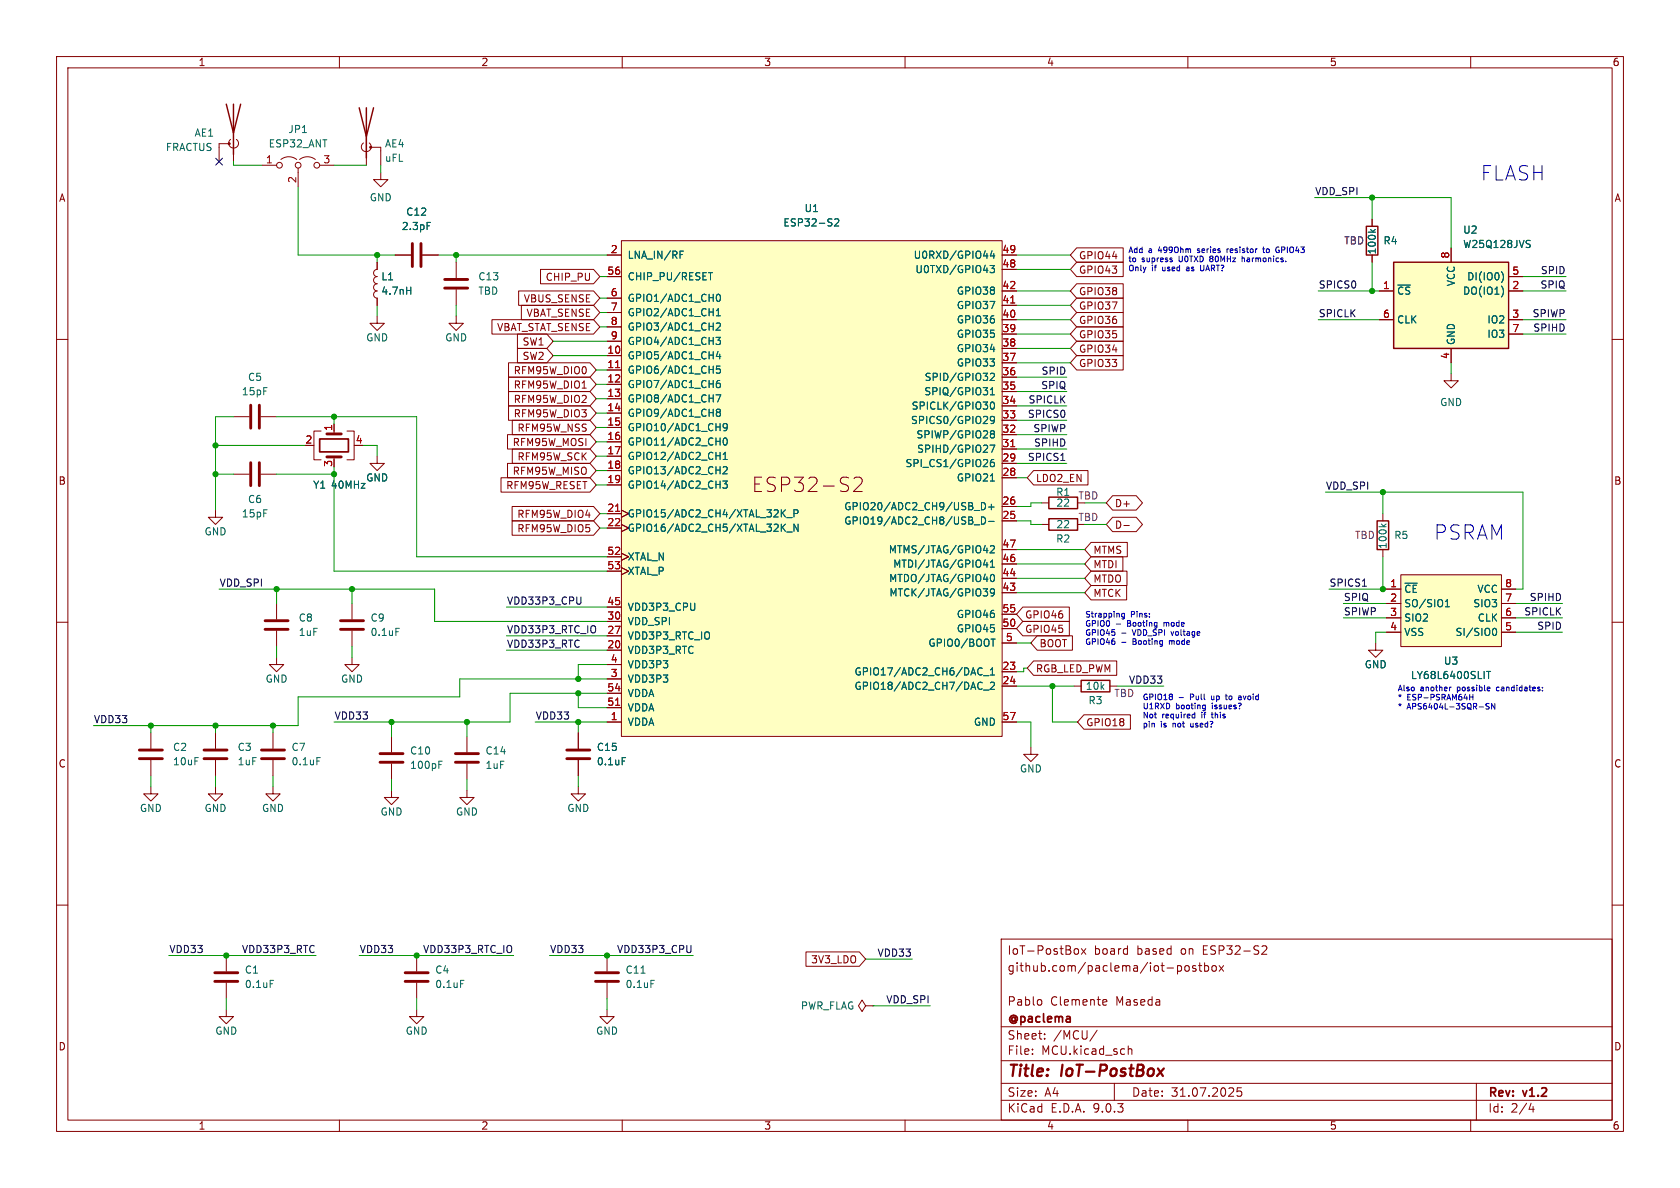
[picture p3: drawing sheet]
<svg xmlns="http://www.w3.org/2000/svg" width="297mm" height="210mm" viewBox="0 0 297 210" stroke-linecap="round" stroke-linejoin="round" font-family="sans-serif">
<g fill="none" stroke="#840000" stroke-width=".18">
<path d="M10 10h277v190h-277zM12 12h273v186h-273zM60 10v2M110 10v2M160 10v2M210 10v2M260 10v2M40.5 25.4h-1.8v3.2M40.8 24.6a.85 .85 0 0 0-.2 1.3 .85 .85 0 0 0 1.3 0 .85 .85 0 0 0-.1-1.3M41.3 23.5v5.1M46.4 29.2h2.5M49.7 28.2a2.26 2.26 0 0 1 2.8 0"/>
<path d="M52.7 29.7v3.3M53 28.2a2.26 2.26 0 0 1 2.8 0M56.5 29.2h2.6M64.3 25.3a.85 .85 0 0 0-.2 1.2 .85 .85 0 0 0 1.3 0 .85 .85 0 0 0-.1-1.2M64.8 24.1v5.1M65.5 26h1.8v3.2M67.3 30.5v1.3h1.3l-1.3 1.2-1.3-1.2h1.3M66.7 46.4v1.2a.64 .64 0 0 0-.7 .7 .64 .64 0 0 0 .7 .6 .64 .64 0 0 0-.7 .6 .64 .64 0 0 0 .7 .7 .64 .64 0 0 0-.7 .6 .64 .64 0 0 0 .7 .6 .64 .64 0 0 0-.7 .7 .64 .64 0 0 0 .7 .6v1.3M69.8 45.1h2.8M74.7 45.1h2.8M80.6 55.9v1.3h1.3l-1.3 1.2-1.2-1.2h1.2M80.6 46.4v2.7"/>
<path d="M80.6 51.2v2.8M10 60h2M285 60h2M38.1 90.2v1.2h1.3l-1.3 1.3-1.3-1.3h1.3M41.3 83.8h2.8M46.1 83.8h2.8M66.7 80.6v1.3h1.2l-1.2 1.3-1.3-1.3h1.3M184.1 92.7h1.3M10 110h2M48.9 106.7v2.8M48.9 111.5v2.8M62.2 116.2v1.3h1.3l-1.3 1.2-1.2-1.2h1.2"/>
<path d="M62.2 106.7v2.8M62.2 111.5v2.8M285 110h2M26.7 139.1v1.2h1.2l-1.2 1.3-1.3-1.3h1.3M26.7 129.5v2.8M26.7 134.4v2.8M38.1 139.1v1.2h1.3l-1.3 1.3-1.3-1.3h1.3M48.3 129.5v2.8M48.3 134.4v2.8M82.5 139.7v1.3h1.3l-1.3 1.2-1.2-1.2h1.2M82.5 130.2v2.8M82.5 135v2.8"/>
<path d="M102.2 139.1v1.2h1.3l-1.3 1.3-1.2-1.3h1.2M102.2 129.5v2.8M102.2 134.4v2.8M10 160h2M177 166h108v32h-108zM183.9 176.7l.3 .3v.4l-.3 .3M190.2 167.7l.3 .1 .2 .2-.1 .6-.4 .1M191.2 167.7l.8 1M192 167.7l-.8 1M195.2 176.7l.4 .1 .1 .3-.7 .1M195.6 177.6l-.4 .1M208.2 170.8l.4-.1 .3 .3v.4l-.2 .2h-.5"/>
<path d="M209.6 170.8l.4-.1 .2 .3v.4l-.2 .3-.4-.1-.1-.2v-.4zM211.4 170.8l-.4-.1-.2 .2 .1 .2 .5 .2v.3h-.6M211.9 170.7h.6M212.1 170.2v1.3l.4 .2M213 170.8l.4-.1 .3 .3v.4l-.2 .2h-.5M213 170.2v1.5M214.4 170.8l.3-.1 .3 .3v.4l-.3 .3-.3-.1-.2-.2v-.4zM215.5 170.7l.8 1M216.3 170.7l-.8 1M223.2 167.3l.5-.1 .2 .1 .1 .3-1 1.1h1M285 160h2M60 198v2"/>
<path d="M110 198v2M160 198v2M177 194.5h108M177 191.5h108M177 187.5h108M177 181.5h108M182.5 186.3v.1M182.5 185.5v.1M184.7 183.6v.1M184.7 182.8v.1M194 182.1l-1.3 2M197 191.5v3"/>
<path d="M199.5 184.9v1.5M199.5 185.5l.2-.1 .3 .1 .1 .9M210 198v2M219.5 192.3h-.8v.7l.2-.1h.5l.1 .3v.5l-.3 .1-.5-.1M260 198v2M261 191.5v6.5M270.7 195l-.4 1.1h.9M271 195.6v1"/>
<circle cx="49.4" cy="29.2" r=".51"/>
<circle cx="52.7" cy="29.2" r=".51"/>
<circle cx="56" cy="29.2" r=".51"/>
</g>
<path d="M204.7 188.9l.9 1.3M205.8 188.9l-1.3 1.3" fill="none" stroke="#840000" stroke-width=".4"/>
<path d="M75.5 39.3h.6M71.9 51.3h.7M72.6 50.7v1.3M70 111.1h.6M56 133.9h.6M110 133.9h.6" fill="none" stroke="#006464" stroke-width=".18"/>
<path d="M40 18.4l1.3 5.1 1.2-5.1M41.3 18.4v8.9M63.5 19.1l1.3 5 1.2-5M64.8 19.1v8.8M185.4 91.7h5.1v2h-5.1z" fill="none" stroke="#840000" stroke-width=".25"/>
<g fill="#840000" stroke="#840000" stroke-width=".18">
<circle cx="40.5" cy="25.4" r=".18"/>
<circle cx="65.5" cy="26" r=".18"/>
</g>
<g fill="none" stroke="#840000" stroke-width=".51">
<path d="M72.9 43.1v4M74.4 43.1v4M78.6 49.4h4.1M78.6 50.9h4.1M44.3 81.8v4.1M45.8 81.8v4.1M46.9 109.7h4M46.9 111.3h4M60.2 109.7h4.1M60.2 111.3h4.1M24.6 132.6h4.1M24.6 134.1h4.1"/>
<path d="M46.2 132.6h4.1M46.2 134.1h4.1M80.5 133.2h4.1M80.5 134.7h4.1M100.2 132.6h4.1M100.2 134.1h4.1"/>
</g>
<path d="M246.4 46.4h20.3v15.2h-20.3z" fill="#ffffc2"/>
<path d="M241.6 40h2v5.1h-2zM246.4 46.4h20.3v15.2h-20.3zM243.5 92.1h2v5.1h-2z" fill="none" stroke="#840000" stroke-width=".25"/>
<g fill="none" stroke="#840000" stroke-width=".18">
<path d="M242.6 38.7v1.3M66.7 55.9v1.3h1.2l-1.2 1.2-1.3-1.2h1.3M242.6 45.1v1.3M243.8 51.4h2.6M243.8 56.5h2.6M256.5 43.8v2.6M266.7 51.4h2.5M266.7 56.5h2.5M266.7 48.9h2.5M266.7 59.1h2.5M256.5 66v1.3h1.3l-1.3 1.3-1.2-1.3h1.2M256.5 61.6v2.5"/>
<path d="M244.5 90.8v1.3M244.5 97.2v1.2M48.9 116.2v1.3h1.3l-1.3 1.2-1.3-1.2h1.3M243.2 113.7v1.2h1.3l-1.3 1.3-1.3-1.3h1.3M38.1 129.5v2.8M38.1 134.4v2.8M48.3 139.1v1.2h1.2l-1.2 1.3-1.3-1.3h1.3M69.2 139.7v1.3h1.3l-1.3 1.2-1.3-1.2h1.3M73.7 178.4v1.3h1.2l-1.2 1.3-1.3-1.3h1.3"/>
</g>
<path d="M242.3 40.6l.5 .4M243.1 40.6l-.4 .3M265.5 48.1a1.49 1.49 0 0 1 0 1.8M265.7 51.1v.9M270 42.5l.5 .1M270.3 43.2l.2 .2-.2 .4M244.2 92.6l.5 .5M245.1 92.6l-.5 .4" fill="none" stroke="#006464" stroke-width=".18"/>
<path d="M36.1 132.6h4M36.1 134.1h4" fill="none" stroke="#840000" stroke-width=".51"/>
<path d="M109.9 42.5h67.3v87.7h-67.3z" fill="#ffffc2"/>
<g fill="none" stroke="#840000" stroke-width=".18">
<path d="M107.3 45.1h2.6M107.3 48.9h2.6M107.3 52.7h2.6M107.3 55.2h2.6M107.3 57.8h2.6M109.9 42.5h67.3v87.7h-67.3zM177.2 45.1h2.5M177.2 47.6h2.5M177.2 51.4h2.5M177.2 54h2.5M177.2 56.5h2.5M177.2 59.1h2.5"/>
<path d="M41.3 73.7h2.8M46.1 73.7h2.8M55.2 78.7h.3M56.8 76.2h-1.3v5.1h1.3M59.1 74.9v1.3M61.3 76.2h1.3v5.1h-1.3M107.3 60.3h2.6M107.3 62.9h2.6M107.3 65.4h2.6M107.3 67.9h2.6M107.3 70.5h2.6M107.3 73h2.6"/>
<path d="M107.3 75.6h2.6M107.3 78.1h2.6M177.2 61.6h2.5M177.2 64.1h2.5M177.2 66.7h2.5M177.2 69.2h2.5M177.2 71.8h2.5M177.2 74.3h2.5M177.2 76.8h2.5M177.2 79.4h2.5M59.1 80.8v.5M107.3 80.6h2.6"/>
<path d="M107.3 83.2h2.6M107.3 85.7h2.6M107.3 90.8h2.6M107.3 93.3h2.6M107.3 98.4h2.6M109.9 90.2l1.2 .6-1.2 .6M109.9 92.7l1.2 .6-1.2 .7M109.9 97.8l1.2 .6-1.2 .7M151 84.6l.3-.2h.6a.69 .69 0 0 1 .4 1l-1.4 1.5h1.5M177.2 81.9h2.5M177.2 84.5h2.5M177.2 89.5h2.5"/>
<path d="M177.2 92.1h2.5M177.2 97.2h2.5M177.2 99.7h2.5M107.3 101h2.6M107.3 107.3h2.6M107.3 109.9h2.6M107.3 112.4h2.6M107.3 114.9h2.6M107.3 117.5h2.6M109.9 100.3l1.2 .7-1.2 .6M177.2 102.2h2.5M177.2 104.8h2.5"/>
<path d="M177.2 108.6h2.5M177.2 111.1h2.5M177.2 113.7h2.5M177.2 118.7h2.5M69.2 130.2v2.8M69.2 135v2.8M107.3 120h2.6M107.3 122.6h2.6M107.3 125.1h2.6M107.3 127.6h2.6M177.2 127.6h2.5M177.2 121.3h2.5"/>
<path d="M182.2 132.1v1.3h1.3l-1.3 1.2-1.2-1.2h1.2M73.7 168.9v2.8M73.7 173.7v2.8M107.3 178.4v1.3h1.3l-1.3 1.3-1.3-1.3h1.3M107.3 168.9v2.8M107.3 173.7v2.8M153 177.8l-.6-1-.6 1 .6 1 .6-1h1.3M154.3 177.8h.1"/>
</g>
<g fill="none" stroke="#006464" stroke-width=".18">
<path d="M147.6 38.8l.4-.1 .3 .3-.8 .9h.8M120.2 45h.4M120.2 44.4h.6M125.2 48.2h.8M125.6 48.2v1.3M126.6 59.6h.8l-.5 .5 .4 .1v.6l-.2 .1-.5-.1M126.6 57.2l.5-.1 .3 .4-.8 .9h.8M126.6 55.8h.8M126.6 54.9l.4-.3v1.2M126.8 52.1l.1-.1a.68 .68 0 0 1 .5 .6 .68 .68 0 0 1-.5 .7 .84 .84 0 0 1-.1-1.2zM175 46.9h.8l-.4 .5 .3 .1v.6l-.1 .1-.6-.1M175.4 44.3l-.3 .9h.8"/>
<path d="M175.7 44.8v.9M126.6 69.8h.8l-.5 1.3M126.9 72.9l-.3-.3 .3-.3h.2l.3 .3-.3 .3M126.9 72.9l-.3 .2 .1 .4 .2 .1 .3-.1 .2-.1v-.3l-.3-.2M126.9 72.9h.2M126.9 62.1l-.3 .9h.8M127.2 67.3h-.3a.86 .86 0 0 0 0 1.2l.4-.1 .1-.4-.3-.3-.3 .1-.2 .2M127.2 62.6v.8M127.3 80v1.2M127.3 64.7h-.6l-.1 .6 .2-.1 .4 .1 .2 .1-.1 .5-.2 .1-.5-.1M128 77.5l.1-.1a.68 .68 0 0 1 .5 .6 .68 .68 0 0 1-.5 .7 .84 .84 0 0 1-.1-1.2zM128.6 75.4l-.3 .3-.3-.1-.2-.2 .2-.5h.3l.2 .1a.84 .84 0 0 1-.3 1.1h-.2"/>
<path d="M175 78.7h.9l-.6 1.3M175.1 66.1l.5-.1 .2 .3-.8 1h.8M175.1 69.8h.7M175.1 68.9l.3-.4v1.3M175.2 71.2l.2-.1a.68 .68 0 0 1 .4 .6 .68 .68 0 0 1-.4 .6l-.2-.1-.1-.3zM175.3 76.7l-.2-.3 .2-.3h.3l.2 .3-.2 .3M175.3 76.7l-.2 .2v.4l.2 .1h.4l.1-.2v-.3l-.2-.2M175.3 76.7h.3M175.8 74.1l-.2 .3-.4-.1-.1-.2 .1-.4 .4-.1 .1 .1a.84 .84 0 0 1-.3 1.2h-.2M126.6 80.6h.7M127.8 85h.8l-.5 .5 .4 .1v.6l-.2 .1-.5-.1M127.8 82.6l.5-.1 .3 .4-.8 .9h.8"/>
<path d="M127.8 81.2h.8M127.8 80.3l.4-.3v1.2M138.3 90.7l.6 .7M138.3 93.2l.6 .7M138.9 90.1l-.8 .7M138.9 92.7l-.8 .7M139.1 91.5h1M139.1 94h1M140.4 90.8l.6-.1 .1-.2-.1-.3-.6-.1v1.3M141.1 92.7v1.2l-.7-1.2v1.2M172.2 92.8h1M173.5 88.8a.64 .64 0 0 1 .7 .7 .64 .64 0 0 1-.7 .6z"/>
<path d="M173.5 91.4a.64 .64 0 0 1 .7 .6 .64 .64 0 0 1-.7 .7zM173.9 97.3h.8M173.9 99.9h.8M174.5 99.4v.9M174.8 89.6h.9M174.8 92.2h.9M175.1 85h.7M175.1 96.6l.5-.1 .2 .3-.8 .9h.8M175.1 99.4l.3-.4v1.3M175.3 89.1v1M175.7 81.2l-.4 .1a.86 .86 0 0 0 0 1.2l.4-.1 .1-.4-.2-.3-.4 .1-.1 .2M173.4 118.1l.2 .1"/>
<path d="M173.6 119.2l-.2 .1M173.8 104.1h.8l-.4 .5M173.9 119.4h.9M174.5 104.7v.5M175.1 118.4l.3-.3v1.2M175.1 100.3h.7M175.1 119.3h.7M175.2 101.7l.2-.2a.68 .68 0 0 1 .4 .7 .68 .68 0 0 1-.4 .6l-.2-.1-.1-.4zM175.2 113h.7M175.6 113v1.2M175.8 104.6l-.2 .3-.4-.1-.1-.2 .1-.5h.4l.1 .1a.84 .84 0 0 1-.3 1.2h-.2M77.6 135.2h.4"/>
<path d="M77.6 134.6h.6M173.9 122h.9M175.1 120.7l.5-.1 .2 .4-.8 .9h.8M81.4 173.3h.6M113.3 172h.7M115.1 173.3h.6"/>
</g>
<path d="M178.7 53.6h.7M108.8 65h.8M178.7 79h.7M108.8 90.4h.8M108.8 124.7h.8" fill="none" stroke="#a90000" stroke-width=".18"/>
<path d="M44.3 71.6v4.1M45.8 71.6v4.1M57.8 76.7h2.5M57.8 80.8h2.5M67.2 133.2h4M67.2 134.7h4M71.6 172h4.1M71.6 173.5h4.1M105.3 172h4M105.3 173.5h4" fill="none" stroke="#840000" stroke-width=".51"/>
<path d="M56.5 77.6h5.1v2.3h-5.1z" fill="none" stroke="#840000" stroke-width=".3"/>
<path d="M247.6 101.6h17.8v12.7h-17.8z" fill="#ffffc2"/>
<g fill="none" stroke="#840000" stroke-width=".18">
<path d="M242.6 38.7v1.3M66.7 46.4v1.2M66.7 52.7v1.3M69.8 45.1h2.8M74.7 45.1h2.8M87 56.5h17.9l1.1 1.3-1.1 1.3h-17.9zM91.5 59.1h5.2l1.1 1.2-1.1 1.3h-5.2zM91.7 51.4h13.2l1.1 1.3-1.1 1.3h-13.2zM92.2 54h12.7l1.1 1.2-1.1 1.3h-12.7zM95.6 47.6h9.3l1.1 1.3-1.1 1.3h-9.3zM107.3 45.1h2.6M107.3 48.9h2.6"/>
<path d="M107.3 52.7h2.6M107.3 55.2h2.6M107.3 57.8h2.6M177.2 45.1h2.5M177.2 47.6h2.5M177.2 51.4h2.5M177.2 54h2.5M177.2 56.5h2.5M177.2 59.1h2.5M190.3 52.7h8.3v2.5h-8.3l-1.1-1.2zM190.3 57.8h8.3v2.5h-8.3l-1.1-1.2zM190.3 46.4h8.3v2.5h-8.3l-1.1-1.3z"/>
<path d="M190.3 50.2h8.3v2.5h-8.3l-1.1-1.3zM190.3 43.8h8.3v2.6h-8.3l-1.1-1.3zM190.3 55.2h8.3v2.6h-8.3l-1.1-1.3zM242.6 45.1v1.3M243.8 51.4h2.6M243.8 56.5h2.6M256.5 43.8v2.6M266.7 48.9h2.5M266.7 51.4h2.5M266.7 56.5h2.5M266.7 59.1h2.5M59.1 74.9v1.3"/>
<path d="M89.7 76.8h14.6l1.1 1.3-1.1 1.3h-14.6zM89.9 69.2h14.4l1.1 1.3-1.1 1.3h-14.4zM89.9 66.7h14.4l1.1 1.2-1.1 1.3h-14.4zM89.9 71.8h14.4l1.1 1.2-1.1 1.3h-14.4zM89.9 64.1h14.4l1.1 1.3-1.1 1.3h-14.4zM90.6 79.4h13.7l1.1 1.2-1.1 1.3h-13.7zM90.6 74.3h13.7l1.1 1.3-1.1 1.2h-13.7zM91.5 61.6h5.2l1.1 1.3-1.1 1.2h-5.2zM102.9 68.6h.7M107.3 60.3h2.6M107.3 62.9h2.6M107.3 65.4h2.6"/>
<path d="M107.3 67.9h2.6M107.3 70.5h2.6M107.3 73h2.6M107.3 75.6h2.6M107.3 78.1h2.6M177.2 61.6h2.5M177.2 64.1h2.5M177.2 66.7h2.5M177.2 69.2h2.5M177.2 71.8h2.5M177.2 74.3h2.5M177.2 76.8h2.5"/>
<path d="M177.2 79.4h2.5M190.3 60.3h8.3v2.6h-8.3l-1.1-1.3zM190.3 62.9h8.3v2.5h-8.3l-1.1-1.3zM256.5 61.6v2.5M88.6 84.5h15.7l1.1 1.2-1.1 1.3h-15.7zM89.7 81.9h14.6l1.1 1.3-1.1 1.3h-14.6zM90.5 89.5h14.4l1.1 1.3-1.1 1.3h-14.4zM90.5 92.1h14.4l1.1 1.2-1.1 1.3h-14.4zM107.3 80.6h2.6M107.3 83.2h2.6M107.3 85.7h2.6M107.3 90.8h2.6"/>
<path d="M107.3 93.3h2.6M107.3 98.4h2.6M109.9 90.2l1.2 .6-1.2 .6M109.9 92.7l1.2 .6-1.2 .7M109.9 97.8l1.2 .6-1.2 .7M177.2 81.9h2.5M177.2 84.5h2.5M177.2 89.5h2.5M177.2 92.1h2.5M177.2 97.2h2.5M177.2 99.7h2.5M182.7 83.2h9.6v2.5h-9.6l-1.1-1.2z"/>
<path d="M184.1 88.9h1.3M192.9 95.9h6.4v2.5h-6.4l-1.1-1.2zM192.9 98.4h5.6v2.6h-5.6l-1.1-1.3zM196.7 91.4h4.2l1.1 1.3-1.1 1.3h-4.2l-1.1-1.3zM196.7 87.6h4.2l1.1 1.3-1.1 1.3h-4.2l-1.1-1.3zM198.7 92.9h.9M107.3 101h2.6M107.3 107.3h2.6M107.3 109.9h2.6M107.3 112.4h2.6M107.3 114.9h2.6M107.3 117.5h2.6"/>
<path d="M109.9 100.3l1.2 .7-1.2 .6M177.2 102.2h2.5M177.2 104.8h2.5M177.2 108.6h2.5M177.2 111.1h2.5M177.2 113.7h2.5M177.2 118.7h2.5M180.8 109.9h8.2v2.5h-8.2l-1.1-1.3zM180.8 107.3h8.2v2.6h-8.2l-1.1-1.3zM182.7 116.8h14.7v2.6h-14.7l-1.1-1.3zM183.4 112.4h6.2v2.5h-6.2l-1.2-1.2zM192.9 103.5h6.3v2.5h-6.3l-1.1-1.2z"/>
<path d="M192.9 101h6.3v2.5h-6.3l-1.1-1.3zM245.1 104.1h2.5M245.1 106.7h2.5M245.1 109.2h2.5M245.1 111.8h2.5M247.6 101.6h17.8v12.7h-17.8zM265.4 104.1h2.6M265.4 106.7h2.6M265.4 109.2h2.6M265.4 111.8h2.6M102.2 129.5v2.8M102.2 134.4v2.8"/>
<path d="M107.3 120h2.6M107.3 122.6h2.6M107.3 125.1h2.6M107.3 127.6h2.6M177.2 121.3h2.5M177.2 127.6h2.5M189.9 121.3h1.2M191.6 126.4h8.2v2.5h-8.2l-1.1-1.3zM196.2 121.3h1.3M40 178.4v1.3h1.3l-1.3 1.3-1.3-1.3h1.3M40 168.9v2.8M40 173.7v2.8"/>
<path d="M142.5 168.3h9.4l1.1 1.2-1.1 1.3h-9.4z"/>
</g>
<g fill="none" stroke="#006464" stroke-width=".18">
<path d="M75.5 39.3h.6M147.6 38.8l.4-.1 .3 .3-.8 .9h.8M71.9 51.3h.7M72.6 50.7v1.3M120.2 45h.4M120.2 44.4h.6M125.2 48.2h.8M125.6 48.2v1.3M126.6 59.6h.8l-.5 .5 .4 .1v.6l-.2 .1-.5-.1M126.6 57.2l.5-.1 .3 .4-.8 .9h.8M126.6 55.8h.8M126.6 54.9l.4-.3v1.2"/>
<path d="M126.8 52.1l.1-.1a.68 .68 0 0 1 .5 .6 .68 .68 0 0 1-.5 .7 .84 .84 0 0 1-.1-1.2zM175 46.9h.8l-.4 .5 .3 .1v.6l-.1 .1-.6-.1M175.4 44.3l-.3 .9h.8M175.7 44.8v.9M242.3 40.6l.5 .4M243.1 40.6l-.4 .3M265.5 48.1a1.49 1.49 0 0 1 0 1.8M265.7 51.1v.9M270 42.5l.5 .1M270.3 43.2l.2 .2-.2 .4M126.6 69.8h.8l-.5 1.3M126.9 72.9l-.3-.3 .3-.3h.2l.3 .3-.3 .3"/>
<path d="M126.9 72.9l-.3 .2 .1 .4 .2 .1 .3-.1 .2-.1v-.3l-.3-.2M126.9 72.9h.2M126.9 62.1l-.3 .9h.8M127.2 67.3h-.3a.86 .86 0 0 0 0 1.2l.4-.1 .1-.4-.3-.3-.3 .1-.2 .2M127.2 62.6v.8M127.3 80v1.2M127.3 64.7h-.6l-.1 .6 .2-.1 .4 .1 .2 .1-.1 .5-.2 .1-.5-.1M128 77.5l.1-.1a.68 .68 0 0 1 .5 .6 .68 .68 0 0 1-.5 .7 .84 .84 0 0 1-.1-1.2zM128.6 75.4l-.3 .3-.3-.1-.2-.2 .2-.5h.3l.2 .1a.84 .84 0 0 1-.3 1.1h-.2M175 78.7h.9l-.6 1.3M175.1 66.1l.5-.1 .2 .3-.8 1h.8M175.1 69.8h.7"/>
<path d="M175.1 68.9l.3-.4v1.3M175.2 71.2l.2-.1a.68 .68 0 0 1 .4 .6 .68 .68 0 0 1-.4 .6l-.2-.1-.1-.3zM175.3 76.7l-.2-.3 .2-.3h.3l.2 .3-.2 .3M175.3 76.7l-.2 .2v.4l.2 .1h.4l.1-.2v-.3l-.2-.2M175.3 76.7h.3M175.8 74.1l-.2 .3-.4-.1-.1-.2 .1-.4 .4-.1 .1 .1a.84 .84 0 0 1-.3 1.2h-.2M126.6 80.6h.7M127.8 85h.8l-.5 .5 .4 .1v.6l-.2 .1-.5-.1M127.8 82.6l.5-.1 .3 .4-.8 .9h.8M127.8 81.2h.8M127.8 80.3l.4-.3v1.2M138.3 90.7l.6 .7"/>
<path d="M138.3 93.2l.6 .7M138.9 90.1l-.8 .7M138.9 92.7l-.8 .7M139.1 91.5h1M139.1 94h1M140.4 90.8l.6-.1 .1-.2-.1-.3-.6-.1v1.3M141.1 92.7v1.2l-.7-1.2v1.2M172.2 92.8h1M173.5 88.8a.64 .64 0 0 1 .7 .7 .64 .64 0 0 1-.7 .6zM173.5 91.4a.64 .64 0 0 1 .7 .6 .64 .64 0 0 1-.7 .7zM173.9 97.3h.8M173.9 99.9h.8"/>
<path d="M174.5 99.4v.9M174.8 89.6h.9M174.8 92.2h.9M175.1 85h.7M175.1 96.6l.5-.1 .2 .3-.8 .9h.8M175.1 99.4l.3-.4v1.3M175.3 89.1v1M175.7 81.2l-.4 .1a.86 .86 0 0 0 0 1.2l.4-.1 .1-.4-.2-.3-.4 .1-.1 .2M173.4 118.1l.2 .1M173.6 119.2l-.2 .1M173.8 104.1h.8l-.4 .5M173.9 119.4h.9"/>
<path d="M174.5 104.7v.5M175.1 118.4l.3-.3v1.2M175.1 100.3h.7M175.1 119.3h.7M175.2 101.7l.2-.2a.68 .68 0 0 1 .4 .7 .68 .68 0 0 1-.4 .6l-.2-.1-.1-.4zM175.2 113h.7M175.6 113v1.2M175.8 104.6l-.2 .3-.4-.1-.1-.2 .1-.5h.4l.1 .1a.84 .84 0 0 1-.3 1.2h-.2M255.5 107.3h.7M255.5 106.4l.4-.4v1.3M262.8 118.7h.7M263.2 118.7v1.3"/>
<path d="M263.9 111.3l.3-.2a.68 .68 0 0 1 .4 .6 .68 .68 0 0 1-.4 .6l-.3-.2M110 133.9h.6M173.9 122h.9M175.1 120.7l.5-.1 .2 .4-.8 .9h.8M47.8 173.3h.6"/>
</g>
<path d="M185.4 87.9h5.1v2h-5.1zM191.1 120.3h5.1v2h-5.1z" fill="none" stroke="#840000" stroke-width=".25"/>
<path d="M38 172h4M38 173.5h4" fill="none" stroke="#840000" stroke-width=".51"/>
<path d="M187.5 81.4h.8M102.7 105.5v1.1l-.1 .1M240.9 103.6h.7M122.2 167.1v1.1l-.2 .1" fill="none" stroke="#0f0f0f" stroke-width=".18"/>
<g fill="none" stroke="#009600" stroke-width=".18">
<path d="M41.3 28.6v.6h5.1M52.7 33v12.1h17.1M59.1 29.2h5.7M67.3 29.2v1.3M232.4 34.9h24.1v8.9M242.6 34.9v3.8M66.7 45.1v1.3M66.7 54v1.9M77.5 45.1h29.8M80.6 45.1v1.3M80.6 54v1.9M106 55.2h1.3"/>
<path d="M106 52.7h1.3M106 48.9h1.3M106 57.8h1.3M179.7 45.1h9.5M179.7 59.1h9.5M179.7 56.5h9.5M179.7 51.4h9.5M179.7 47.6h9.5M179.7 54h9.5M233 56.5h10.8M233 51.4h10.8M242.6 46.4v5"/>
<path d="M269.2 48.9h7.7M269.2 59.1h7.7M269.2 56.5h7.7M269.2 51.4h7.7M38.1 78.7h15.9M41.3 73.7h-3.2v16.5M48.9 73.7h24.8v24.7h33.6M59.1 73.7v1.2M64.1 78.7h2.6v1.9M97.8 60.3h9.5M97.8 62.9h9.5M105.4 67.9h1.9"/>
<path d="M105.4 70.5h1.9M105.4 65.4h1.9M105.4 73h1.9M105.4 78.1h1.9M105.4 75.6h1.9M179.7 61.6h9.5M179.7 66.7h8.9M179.7 71.8h8.9M179.7 64.1h9.5M179.7 79.4h8.9M179.7 69.2h8.9M179.7 74.3h8.9"/>
<path d="M179.7 76.8h8.9M256.5 64.1v1.9M38.1 83.8h3.2M48.9 83.8h10.2M59.1 82.6v18.4h48.2M105.4 80.6h1.9M105.4 85.7h1.9M105.4 83.2h1.9M106 93.3h1.3M106 90.8h1.3M179.7 81.9h8.9M179.7 99.7h12.1"/>
<path d="M179.7 97.2h12.1M179.7 92.1h2.5v.6h1.9M179.7 84.5h1.9M184.1 88.9h-1.9v.6h-2.5M191.8 88.9h3.8M191.8 92.7h3.8M234.3 87h34.9v17.1h-1.2M244.5 87v3.8M244.5 98.4v5.7M38.7 104.1h38.1v5.8h30.5M48.9 104.1v2.6M48.9 114.3v1.9"/>
<path d="M62.2 104.1v2.6M62.2 114.3v1.9M89.5 114.9h17.8M89.5 107.3h17.8M89.5 112.4h17.8M107.3 117.5h-5.1v2.5M179.7 102.2h12.1M179.7 104.8h12.1M179.7 113.7h2.5M181.6 118.1h-.6v.6h-1.3M234.9 104.1h10.2M237.5 109.2h7.6"/>
<path d="M237.5 106.7h7.6M245.1 111.8h-1.9v1.9M268 109.2h8.2M268 111.8h8.2M268 106.7h8.2M26.7 128.3v1.2M26.7 137.2v1.9M38.1 128.3v1.2M38.1 137.2v1.9M48.3 128.3v1.2M48.3 137.2v1.9M69.2 127.6v2.6"/>
<path d="M69.2 137.8v1.9M82.5 127.6v2.6M82.5 137.8v1.9M94.6 127.6h12.7M102.2 122.6v2.5h5.1M102.2 127.6v1.9M102.2 137.2v1.9M107.3 120h-26v3.2h-28.6v5.1h-36.2M107.3 122.6h-17.1v5h-31.1M179.7 121.3h10.2M179.7 127.6h2.5v4.5M186.1 121.3v6.3h4.4"/>
<path d="M197.5 121.3h8.2M29.8 168.9h26.1M40 176.5v1.9M63.5 168.9h27.3M73.7 176.5v1.9M97.2 168.9h25.4M107.3 176.5v1.9M153 169.5h8.3M154.3 177.8h10.2"/>
</g>
<path d="M38.1 28l1.2 1.2M39.3 28l-1.2 1.2" fill="none" stroke="#000084" stroke-width=".18"/>
<g fill="none" stroke="#0000c2" stroke-width=".18">
<path d="M207.1 45.9l.2 .2-.2 .2M207.1 45.6l.1 .1M209.8 47.5v.3M211.7 44.6l.1 .1M211.7 44v.3M212.3 46.9v.8l.3 .2M213.9 45.4v.2M213.9 45.8v.4M216.9 44v.7M217.2 44l-.3 .2M219.6 45.3v1M220 45.7h-.4"/>
<path d="M223.2 44h.4M223.3 43.7v.8l.3 .2M225.9 43.7h.2M226 44.2h.2v.4l-.3 .1M198.8 108.4v.8l-.2 .2h-.3M198.8 108.5l-.3-.1-.2 .2 .1 .4h.4M205.8 110v.7M205.8 110.1h.1M206.7 113.3v.6M206.8 113.3h-.1M207 111.6l.3 .7M210.5 127.9l.1 .6"/>
<path d="M210.9 126.2l.3 .1M211.2 125.9v1M211.2 126.9h-.3M212.8 124.6l.3 .1M213.1 124.6l-.1 1M213.1 125.3h-.3M214.1 126.2h.4M214.2 123v.6M216.6 123h.4M216.7 122.7v.9l.3 .1M219 123.1h.4v.6M219 123.6h.4"/>
<path d="M219.4 123.3l-.4 .1M256.5 121.5l-.2 .1M259.8 123.2h.6M260.4 122.7v1M263.3 124.4h-.6v.3l.5 .2 .1 .3-.2 .1h-.4M263.4 121.5v.2l-.5 .1M264.3 124.3v1l-.6-1v1M264.6 121.5l-.1 .2 .1 .4M272.7 122v.1M272.7 121.5v.1"/>
</g>
<path d="M178.7 53.6h.7M108.8 65h.8M178.7 79h.7M108.8 90.4h.8M108.8 124.7h.8" fill="none" stroke="#a90000" stroke-width=".18"/>
<g fill="#009600" stroke="#009600" stroke-width=".18">
<circle cx="73.7" cy="168.9" r=".46"/>
<circle cx="26.7" cy="128.3" r=".46"/>
<circle cx="69.2" cy="127.6" r=".46"/>
<circle cx="40" cy="168.9" r=".46"/>
<circle cx="38.1" cy="128.3" r=".46"/>
<circle cx="48.3" cy="128.3" r=".46"/>
<circle cx="102.2" cy="127.6" r=".46"/>
<circle cx="107.3" cy="168.9" r=".46"/>
<circle cx="82.5" cy="127.6" r=".46"/>
<circle cx="102.2" cy="122.6" r=".46"/>
<circle cx="80.6" cy="45.1" r=".46"/>
<circle cx="38.1" cy="78.7" r=".46"/>
<circle cx="62.2" cy="104.1" r=".46"/>
<circle cx="59.1" cy="83.8" r=".46"/>
<circle cx="48.9" cy="104.1" r=".46"/>
<circle cx="38.1" cy="83.8" r=".46"/>
<circle cx="66.7" cy="45.1" r=".46"/>
<circle cx="59.1" cy="73.7" r=".46"/>
<circle cx="102.2" cy="120" r=".46"/>
<circle cx="186.1" cy="121.3" r=".46"/>
<circle cx="244.5" cy="104.1" r=".46"/>
<circle cx="242.6" cy="34.9" r=".46"/>
<circle cx="244.5" cy="87" r=".46"/>
<circle cx="242.6" cy="51.4" r=".46"/>
</g>
<g font-size="3.5" fill="#0000c2">
<text x="261.6" y="32.1">FLASH</text>
<text x="253.4" y="95.6">PSRAM</text>
</g>
<text font-size="3.5" fill="#840000" x="132.9" y="87.2">ESP32-S2</text>
<g font-size="2.8" fill="#840000">
<text x="178" y="190.9">Title:</text>
<text x="187.7" y="190.9">IoT-PostBox</text>
</g>
<g font-size="2.1" fill="#840000">
<text x="178" y="172">github.com/paclema/iot-postbox</text>
<text x="178" y="169">IoT-PostBox</text>
<text x="193.4" y="169">board</text>
<text x="201" y="169">based</text>
<text x="208.9" y="169">on</text>
<text x="212.9" y="169">ESP32-S2</text>
<text x="178" y="178">Pablo</text>
<text x="185.7" y="178">Clemente</text>
<text x="197.3" y="178">Maseda</text>
<text x="178" y="184">Sheet:</text>
<text x="178" y="181.2">@paclema</text>
<text x="186.2" y="184">/MCU/</text>
<text x="178" y="186.7">File:</text>
<text x="184.1" y="186.7">MCU.kicad_sch</text>
<text x="178" y="196.9">KiCad</text>
<text x="178" y="194.1">Size:</text>
<text x="184.7" y="194.1">A4</text>
<text x="185.7" y="196.9">E.D.A.</text>
<text x="193.3" y="196.9">9.0.3</text>
<text x="200" y="194.1">Date:</text>
<text x="207" y="194.1">31.07.2025</text>
<text x="263" y="194.3">Rev:</text>
<text x="263" y="196.9">Id:</text>
<text x="267.1" y="196.9">2/4</text>
<text x="269.4" y="194.3">v1.2</text>
</g>
<g font-size="1.8" fill="#840000">
<text x="35" y="11.9">1</text>
<text x="85" y="11.9">2</text>
<text x="135" y="11.9">3</text>
<text x="185" y="11.9">4</text>
<text x="235" y="11.9">5</text>
<text x="285" y="11.9">6</text>
<text x="10.3" y="35.9">A</text>
<text x="285.3" y="35.9">A</text>
<text x="190.7" y="46">GPIO44</text>
<text x="92.5" y="53.7">VBUS_SENSE</text>
<text x="96.4" y="49.8">CHIP_PU</text>
<text x="190.7" y="48.6">GPIO43</text>
<text x="190.7" y="52.4">GPIO38</text>
<text x="87.8" y="58.7">VBAT_STAT_SENSE</text>
<text x="93" y="56.2">VBAT_SENSE</text>
<text x="190.7" y="54.9">GPIO37</text>
<text x="190.7" y="57.5">GPIO36</text>
<text x="92.3" y="63.8">SW2</text>
<text x="92.3" y="61.3">SW1</text>
<text x="190.7" y="62.5">GPIO34</text>
<text x="190.7" y="60">GPIO35</text>
<text x="190.7" y="65.1">GPIO33</text>
<text x="90.7" y="71.4">RFM95W_DIO2</text>
<text x="90.7" y="68.9">RFM95W_DIO1</text>
<text x="90.7" y="66.4">RFM95W_DIO0</text>
<text x="90.7" y="74">RFM95W_DIO3</text>
<text x="91.4" y="76.5">RFM95W_NSS</text>
<text x="90.5" y="79.1">RFM95W_MOSI</text>
<text x="91.4" y="81.6">RFM95W_SCK</text>
<text x="10.3" y="85.9">B</text>
<text x="89.4" y="86.7">RFM95W_RESET</text>
<text x="90.5" y="84.1">RFM95W_MISO</text>
<text x="183" y="85.4">LDO2_EN</text>
<text x="197" y="89.9">D+</text>
<text x="285.3" y="85.9">B</text>
<text x="91.4" y="91.8">RFM95W_DIO4</text>
<text x="91.4" y="94.3">RFM95W_DIO5</text>
<text x="197" y="93.7">D-</text>
<text x="193.2" y="98.1">MTMS</text>
<text x="193.2" y="100.6">MTDI</text>
<text x="193.2" y="105.7">MTCK</text>
<text x="193.2" y="103.2">MTDO</text>
<text x="181.1" y="112.1">GPIO45</text>
<text x="181.1" y="109.5">GPIO46</text>
<text x="183" y="119.1">RGB_LED_PWM</text>
<text x="183.7" y="114.6">BOOT</text>
<text x="191.9" y="128.6">GPIO18</text>
<text x="10.3" y="135.9">C</text>
<text x="285.3" y="135.9">C</text>
<text x="143.3" y="170.5">3V3_LDO</text>
<text x="10.3" y="185.9">D</text>
<text x="285.3" y="185.9">D</text>
<text x="35" y="199.9">1</text>
<text x="85" y="199.9">2</text>
<text x="135" y="199.9">3</text>
<text x="185" y="199.9">4</text>
<text x="235" y="199.9">5</text>
<text x="285" y="199.9">6</text>
</g>
<g font-size="1.8" fill="#006464">
<text x="50.9" y="23.7">JP1</text>
<text x="29.2" y="26.9">FRACTUS</text>
<text x="34.3" y="24.4">AE1</text>
<text x="47.4" y="26.3">ESP32_ANT</text>
<text x="68" y="26.3">AE4</text>
<text x="68" y="28.8">uFL</text>
<text x="65.3" y="35.8">GND</text>
<text x="70.9" y="40.9">2.3pF</text>
<text x="71.7" y="38.3">C12</text>
<text x="138.4" y="40.2">ESP32-S2</text>
<text x="142.1" y="37.7">U1</text>
<text x="258.6" y="41.5">U2</text>
<text x="110.9" y="45.9">LNA_IN/RF</text>
<text x="161.4" y="45.9">U0RXD/GPIO44</text>
<text x="243.4" y="45.1" transform="rotate(-90 243.4 45.1)">100k</text>
<text x="244.5" y="43.4">R4</text>
<text x="258.6" y="44">W25Q128JVS</text>
<text x="67.3" y="52.3">4.7nH</text>
<text x="67.3" y="49.8">L1</text>
<text x="84.5" y="49.8">C13</text>
<text x="84.5" y="52.3">TBD</text>
<text x="110.9" y="49.8">CHIP_PU/RESET</text>
<text x="110.9" y="53.6">GPIO1/ADC1_CH0</text>
<text x="161.7" y="48.5">U0TXD/GPIO43</text>
<text x="169.1" y="52.3">GPIO38</text>
<text x="246.9" y="52.3">~{CS}</text>
<text x="257.4" y="50.7" transform="rotate(-90 257.4 50.7)">VCC</text>
<text x="258.6" y="52.3">DO(IO1)</text>
<text x="259.3" y="49.8">DI(IO0)</text>
<text x="110.9" y="56.1">GPIO2/ADC1_CH1</text>
<text x="110.9" y="58.6">GPIO3/ADC1_CH2</text>
<text x="169.1" y="54.8">GPIO37</text>
<text x="169.1" y="57.4">GPIO36</text>
<text x="169.1" y="59.9">GPIO35</text>
<text x="246.9" y="57.4">CLK</text>
<text x="262.8" y="57.4">IO2</text>
<text x="262.8" y="59.9">IO3</text>
<text x="64.6" y="60.6">GND</text>
<text x="78.6" y="60.6">GND</text>
<text x="110.9" y="61.2">GPIO4/ADC1_CH3</text>
<text x="110.9" y="63.7">GPIO5/ADC1_CH4</text>
<text x="169.1" y="62.5">GPIO34</text>
<text x="169.1" y="65">GPIO33</text>
<text x="257.4" y="61.1" transform="rotate(-90 257.4 61.1)">GND</text>
<text x="42.7" y="70.1">15pF</text>
<text x="43.7" y="67.5">C5</text>
<text x="110.9" y="66.3">GPIO6/ADC1_CH5</text>
<text x="110.9" y="68.8">GPIO7/ADC1_CH6</text>
<text x="110.9" y="71.3">GPIO8/ADC1_CH7</text>
<text x="163.3" y="70.1">SPIQ/GPIO31</text>
<text x="163.4" y="67.5">SPID/GPIO32</text>
<text x="254.5" y="72">GND</text>
<text x="110.9" y="73.9">GPIO9/ADC1_CH8</text>
<text x="110.9" y="76.4">GPIO10/ADC1_CH9</text>
<text x="160.9" y="75.2">SPICS0/GPIO29</text>
<text x="161.1" y="72.6">SPICLK/GPIO30</text>
<text x="161.9" y="77.7">SPIWP/GPIO28</text>
<text x="110.9" y="79">GPIO11/ADC2_CH0</text>
<text x="110.9" y="81.5">GPIO12/ADC2_CH1</text>
<text x="160" y="82.8">SPI_CS1/GPIO26</text>
<text x="162" y="80.2">SPIHD/GPIO27</text>
<text x="43.7" y="89.1">C6</text>
<text x="55.3" y="86.6">Y1</text>
<text x="58.4" y="86.6">40MHz</text>
<text x="64.6" y="85.3">GND</text>
<text x="110.9" y="84">GPIO13/ADC2_CH2</text>
<text x="110.9" y="86.6">GPIO14/ADC2_CH3</text>
<text x="169.1" y="85.3">GPIO21</text>
<text x="186.6" y="87.9">R1</text>
<text x="186.6" y="89.8">22</text>
<text x="36.1" y="94.8">GND</text>
<text x="42.7" y="91.7">15pF</text>
<text x="110.9" y="91.7">GPIO15/ADC2_CH4/XTAL_32K_P</text>
<text x="110.9" y="94.2">GPIO16/ADC2_CH5/XTAL_32K_N</text>
<text x="149.2" y="90.4">GPIO20/ADC2_CH9/USB_D+</text>
<text x="149.2" y="92.9">GPIO19/ADC2_CH8/USB_D-</text>
<text x="186.6" y="93.6">22</text>
<text x="246.4" y="95.5">R5</text>
<text x="110.9" y="99.3">XTAL_N</text>
<text x="110.9" y="101.8">XTAL_P</text>
<text x="157" y="98">MTMS/JTAG/GPIO42</text>
<text x="157.8" y="100.6">MTDI/JTAG/GPIO41</text>
<text x="186.6" y="96.1">R2</text>
<text x="245.3" y="97.1" transform="rotate(-90 245.3 97.1)">100k</text>
<text x="157.1" y="103.1">MTDO/JTAG/GPIO40</text>
<text x="157.1" y="105.6">MTCK/JTAG/GPIO39</text>
<text x="248.2" y="105">~{CE}</text>
<text x="248.2" y="107.5">SO/SIO1</text>
<text x="260.4" y="107.5">SIO3</text>
<text x="261.1" y="105">VCC</text>
<text x="52.7" y="110.1">C8</text>
<text x="52.7" y="112.6">1uF</text>
<text x="65.4" y="110.1">C9</text>
<text x="65.4" y="112.6">0.1uF</text>
<text x="110.9" y="108.2">VDD3P3_CPU</text>
<text x="110.9" y="110.7">VDD_SPI</text>
<text x="110.9" y="113.3">VDD3P3_RTC_IO</text>
<text x="169.1" y="109.4">GPIO46</text>
<text x="169.1" y="112">GPIO45</text>
<text x="248.2" y="110.1">SIO2</text>
<text x="248.2" y="112.6">VSS</text>
<text x="257.2" y="112.6">SI/SIO0</text>
<text x="261.2" y="110.1">CLK</text>
<text x="110.9" y="115.8">VDD3P3_RTC</text>
<text x="110.9" y="118.3">VDD3P3</text>
<text x="151" y="119.6">GPIO17/ADC2_CH6/DAC_1</text>
<text x="164" y="114.5">GPIO0/BOOT</text>
<text x="241.2" y="118.3">GND</text>
<text x="255.2" y="117.7">U3</text>
<text x="46.9" y="120.9">GND</text>
<text x="60.2" y="120.9">GND</text>
<text x="110.9" y="120.9">VDD3P3</text>
<text x="110.9" y="123.4">VDDA</text>
<text x="110.9" y="126">VDDA</text>
<text x="151" y="122.1">GPIO18/ADC2_CH7/DAC_2</text>
<text x="191.8" y="122.1">10k</text>
<text x="192.3" y="124.7">R3</text>
<text x="249.3" y="120.2">LY68L6400SLIT</text>
<text x="110.9" y="128.5">VDDA</text>
<text x="172.1" y="128.5">GND</text>
<text x="30.5" y="132.9">C2</text>
<text x="30.5" y="135.5">10uF</text>
<text x="41.9" y="132.9">C3</text>
<text x="41.9" y="135.5">1uF</text>
<text x="51.4" y="132.9">C7</text>
<text x="51.4" y="135.5">0.1uF</text>
<text x="72.4" y="136.1">100pF</text>
<text x="72.4" y="133.6">C10</text>
<text x="85.7" y="136.1">1uF</text>
<text x="85.7" y="133.6">C14</text>
<text x="105.4" y="132.9">C15</text>
<text x="105.4" y="135.5">0.1uF</text>
<text x="180.2" y="136.8">GND</text>
<text x="24.6" y="143.7">GND</text>
<text x="36.1" y="143.7">GND</text>
<text x="46.2" y="143.7">GND</text>
<text x="100.2" y="143.7">GND</text>
<text x="67.2" y="144.4">GND</text>
<text x="80.5" y="144.4">GND</text>
<text x="43.2" y="172.3">C1</text>
<text x="76.8" y="172.3">C4</text>
<text x="110.5" y="172.3">C11</text>
<text x="43.2" y="174.9">0.1uF</text>
<text x="76.8" y="174.9">0.1uF</text>
<text x="110.5" y="174.9">0.1uF</text>
<text x="141.5" y="178.7">PWR_FLAG</text>
<text x="38" y="183.1">GND</text>
<text x="71.6" y="183.1">GND</text>
<text x="105.3" y="183.1">GND</text>
</g>
<g font-size="1.8" fill="#a90000">
<text x="46.9" y="29">1</text>
<text x="57.1" y="29">3</text>
<text x="52.5" y="32.5" transform="rotate(-90 52.5 32.5)">2</text>
<text x="107.9" y="44.8">2</text>
<text x="177.1" y="44.8">49</text>
<text x="177.1" y="47.4">48</text>
<text x="256.3" y="45.8" transform="rotate(-90 256.3 45.8)">8</text>
<text x="107.3" y="48.6">56</text>
<text x="107.9" y="52.5">6</text>
<text x="177.1" y="51.2">42</text>
<text x="177.1" y="53.7">41</text>
<text x="244.4" y="51.2">1</text>
<text x="267.3" y="48.6">5</text>
<text x="267.3" y="51.2">2</text>
<text x="107.9" y="55">7</text>
<text x="107.9" y="57.5">8</text>
<text x="177.1" y="56.3">40</text>
<text x="177.1" y="58.8">39</text>
<text x="244.4" y="56.3">6</text>
<text x="267.3" y="56.3">3</text>
<text x="267.3" y="58.8">7</text>
<text x="107.3" y="62.6">10</text>
<text x="107.3" y="65.2">11</text>
<text x="107.9" y="60.1">9</text>
<text x="177.1" y="61.3">38</text>
<text x="177.1" y="63.9">37</text>
<text x="256.3" y="63.6" transform="rotate(-90 256.3 63.6)">4</text>
<text x="107.3" y="67.7">12</text>
<text x="107.3" y="70.2">13</text>
<text x="177.1" y="66.4">36</text>
<text x="177.1" y="69">35</text>
<text x="177.1" y="71.5">34</text>
<text x="58.8" y="76.3" transform="rotate(-90 58.8 76.3)">1</text>
<text x="107.3" y="72.8">14</text>
<text x="107.3" y="75.3">15</text>
<text x="107.3" y="77.9">16</text>
<text x="177.1" y="74">33</text>
<text x="177.1" y="76.6">32</text>
<text x="53.9" y="78.5">2</text>
<text x="58.8" y="82.6" transform="rotate(-90 58.8 82.6)">3</text>
<text x="62.8" y="78.5">4</text>
<text x="107.3" y="80.4">17</text>
<text x="107.3" y="82.9">18</text>
<text x="177.1" y="79.1">31</text>
<text x="177.1" y="81.7">29</text>
<text x="107.3" y="85.5">19</text>
<text x="177.1" y="84.2">28</text>
<text x="177.1" y="89.3">26</text>
<text x="107.3" y="90.6">21</text>
<text x="107.3" y="93.1">22</text>
<text x="177.1" y="91.8">25</text>
<text x="107.3" y="98.2">52</text>
<text x="107.3" y="100.7">53</text>
<text x="177.1" y="96.9">47</text>
<text x="177.1" y="99.4">46</text>
<text x="177.1" y="102">44</text>
<text x="107.3" y="107.1">45</text>
<text x="177.1" y="104.5">43</text>
<text x="245.7" y="103.9">1</text>
<text x="245.7" y="106.4">2</text>
<text x="266" y="103.9">8</text>
<text x="266" y="106.4">7</text>
<text x="107.3" y="109.6">30</text>
<text x="107.3" y="112.1">27</text>
<text x="177.1" y="108.3">55</text>
<text x="177.1" y="110.9">50</text>
<text x="177.7" y="113.4">5</text>
<text x="245.7" y="109">3</text>
<text x="245.7" y="111.5">4</text>
<text x="266" y="109">6</text>
<text x="266" y="111.5">5</text>
<text x="107.3" y="114.7">20</text>
<text x="107.9" y="117.2">4</text>
<text x="107.9" y="119.8">3</text>
<text x="177.1" y="118.5">23</text>
<text x="107.3" y="122.3">54</text>
<text x="107.3" y="124.8">51</text>
<text x="177.1" y="121">24</text>
<text x="107.9" y="127.4">1</text>
<text x="177.1" y="127.4">57</text>
</g>
<g font-size="1.8" fill="#0f0f0f">
<text x="232.4" y="34.6">VDD_SPI</text>
<text x="233" y="51.1">SPICS0</text>
<text x="272.2" y="51.1">SPIQ</text>
<text x="272.3" y="48.5">SPID</text>
<text x="233" y="56.2">SPICLK</text>
<text x="270.9" y="56.2">SPIWP</text>
<text x="271" y="58.7">SPIHD</text>
<text x="181.7" y="71.4">SPICLK</text>
<text x="184" y="68.9">SPIQ</text>
<text x="184" y="66.3">SPID</text>
<text x="181.6" y="73.9">SPICS0</text>
<text x="182.6" y="76.5">SPIWP</text>
<text x="181.6" y="81.6">SPICS1</text>
<text x="182.7" y="79">SPIHD</text>
<text x="234.3" y="86.6">VDD_SPI</text>
<text x="38.7" y="103.8">VDD_SPI</text>
<text x="89.5" y="107">VDD33P3_CPU</text>
<text x="234.9" y="103.8">SPICS1</text>
<text x="237.5" y="106.3">SPIQ</text>
<text x="270.3" y="106.3">SPIHD</text>
<text x="89.5" y="112">VDD33P3_RTC_IO</text>
<text x="237.5" y="108.9">SPIWP</text>
<text x="269.4" y="108.9">SPICLK</text>
<text x="271.7" y="111.4">SPID</text>
<text x="89.5" y="114.6">VDD33P3_RTC</text>
<text x="199.5" y="120.9">VDD33</text>
<text x="16.5" y="127.9">VDD33</text>
<text x="59.1" y="127.3">VDD33</text>
<text x="94.6" y="127.3">VDD33</text>
<text x="29.8" y="168.6">VDD33</text>
<text x="42.7" y="168.6">VDD33P3_RTC</text>
<text x="63.5" y="168.6">VDD33</text>
<text x="74.7" y="168.6">VDD33P3_RTC_IO</text>
<text x="97.2" y="168.6">VDD33</text>
<text x="109" y="168.6">VDD33P3_CPU</text>
<text x="155" y="169.2">VDD33</text>
<text x="156.6" y="177.5">VDD_SPI</text>
</g>
<g font-size="1.8" fill="#840084">
<text x="237.5" y="43.4">TBD</text>
<text x="190.5" y="88.5">TBD</text>
<text x="190.5" y="92.3">TBD</text>
<text x="239.4" y="95.5">TBD</text>
<text x="196.9" y="123.4">TBD</text>
</g>
<g font-size="1.4" fill="#0000c2">
<text x="199.4" y="44.8">Add</text>
<text x="199.4" y="46.4">to</text>
<text x="201.9" y="46.4">supress</text>
<text x="203.1" y="44.8">a</text>
<text x="205" y="44.8">499Ohm</text>
<text x="208.6" y="46.4">U0TXD</text>
<text x="212.2" y="44.8">series</text>
<text x="214.4" y="46.4">80MHz</text>
<text x="217.6" y="44.8">resistor</text>
<text x="220.3" y="46.4">harmonics.</text>
<text x="224.3" y="44.8">to</text>
<text x="226.8" y="44.8">GPIO43</text>
<text x="199.4" y="48">Only</text>
<text x="203.6" y="48">if</text>
<text x="205.7" y="48">used</text>
<text x="210.2" y="48">as</text>
<text x="212.9" y="48">UART?</text>
<text x="191.8" y="109.2">Strapping</text>
<text x="191.8" y="110.8">GPIO0</text>
<text x="191.8" y="112.4">GPIO45</text>
<text x="197.3" y="110.8">-</text>
<text x="198.2" y="112.4">-</text>
<text x="199.5" y="110.8">Booting</text>
<text x="199.9" y="109.2">Pins:</text>
<text x="200.5" y="112.4">VDD_SPI</text>
<text x="206.2" y="110.8">mode</text>
<text x="207.5" y="112.4">voltage</text>
<text x="191.8" y="114.1">GPIO46</text>
<text x="198.2" y="114.1">-</text>
<text x="200.5" y="114.1">Booting</text>
<text x="207.2" y="114.1">mode</text>
<text x="201.9" y="123.8">GPIO18</text>
<text x="201.9" y="125.4">U1RXD</text>
<text x="207.9" y="125.4">booting</text>
<text x="208.4" y="123.8">-</text>
<text x="210.6" y="123.8">Pull</text>
<text x="214.5" y="125.4">issues?</text>
<text x="214.6" y="123.8">up</text>
<text x="217.4" y="123.8">to</text>
<text x="219.9" y="123.8">avoid</text>
<text x="247" y="122.3">Also</text>
<text x="247" y="123.9">*</text>
<text x="247" y="125.5">*</text>
<text x="248.8" y="123.9">ESP-PSRAM64H</text>
<text x="248.8" y="125.5">APS6404L-3SQR-SN</text>
<text x="251.1" y="122.3">another</text>
<text x="257.8" y="122.3">possible</text>
<text x="265" y="122.3">candidates:</text>
<text x="201.9" y="127">Not</text>
<text x="201.9" y="128.7">pin</text>
<text x="205.2" y="128.7">is</text>
<text x="205.5" y="127">required</text>
<text x="207.5" y="128.7">not</text>
<text x="210.9" y="128.7">used?</text>
<text x="212.6" y="127">if</text>
<text x="214.7" y="127">this</text>
</g>
</svg>
